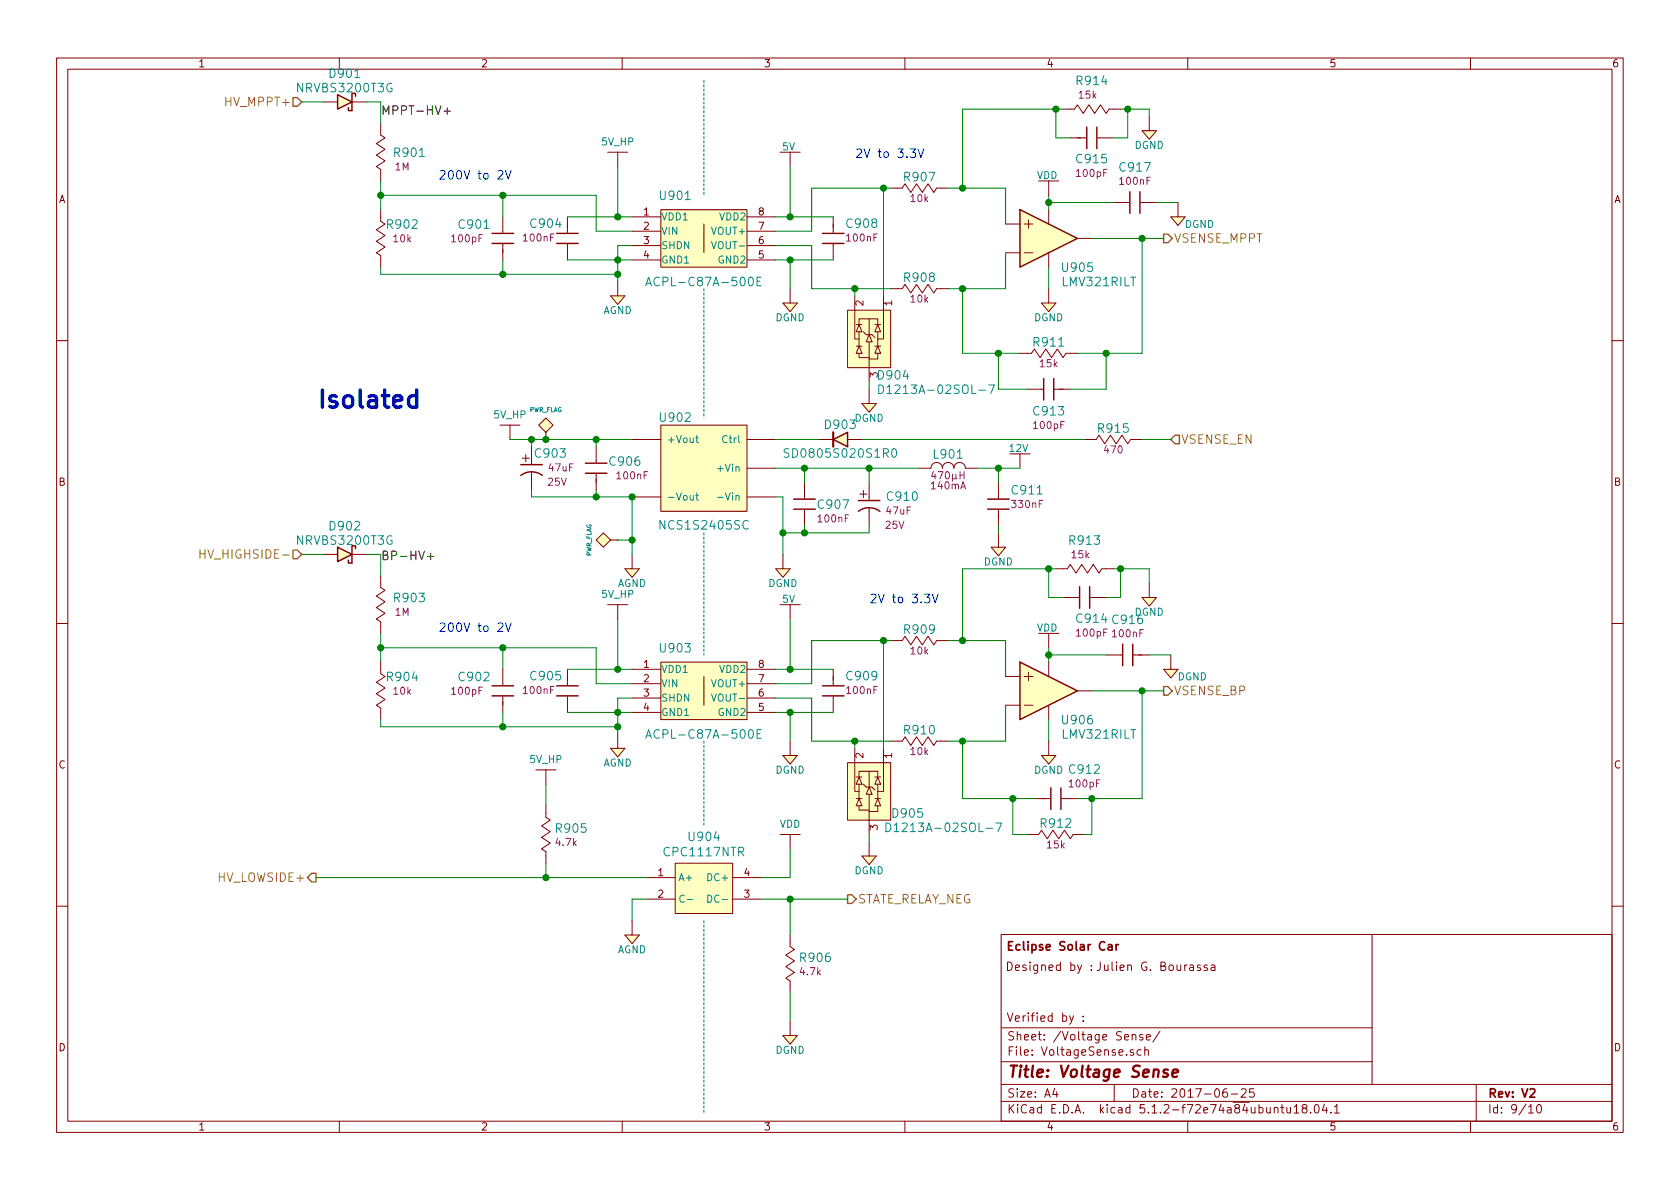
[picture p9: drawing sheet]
<svg xmlns="http://www.w3.org/2000/svg" width="297mm" height="210mm" viewBox="0 0 297 210" stroke-linecap="round" stroke-linejoin="round" font-family="sans-serif">
<g fill="none" stroke="#840000" stroke-width=".18">
<path d="M10 10.3h277v189.9h-277zM12 12.2h273v186.1h-273zM57.1 18h2.6M60 10.3v1.9M62.2 18h2.6M110 10.3v1.9M160 10.3v1.9M188 19.3h1.2M189.2 19.3h.8zM190 19.3l.5-.8 1 1.6 1-1.6 1 1.6 1.1-1.6 1 1.6 .5-.8M196.1 19.3h.7zM196.8 19.3h1.3"/>
<path d="M210 10.3v1.9M260 10.3v1.9M67.3 38.3v.8zM67.3 23.1v.8zM67.3 30v.7zM67.3 39.1l.8 .5-1.6 1 1.6 1.1-1.6 1 1.6 1-1.6 1 .8 .5M67.3 23.9l.8 .5-1.6 1 1.6 1-1.6 1 1.6 1-1.6 1.1 .8 .5M67.3 21.8v1.3M67.3 30.7v1.3M67.3 37.1v1.2M88.9 38.3v2.8M100.3 38.3v2.8"/>
<path d="M107.4 26.9h3.6M109.2 26.9v2.6M111.8 38.3h5M116.8 37.1h15.3v10.1h-15.3zM124.5 39.6v5.1M132.1 38.3h5.1M141.5 26.9h-1.8v2.6M147.3 38.3v2.8M157.5 33.3h1.2M158.7 33.3h.8zM159.5 33.3l.5-.8 1 1.5 1.1-1.5 1 1.5 1-1.5 1 1.5 .5-.7M165.6 33.3h.8z"/>
<path d="M166.4 33.3h1.2M177.8 39.6h2.5M181.1 39.6h1.5M181.9 38.9v1.5M185.4 32v2.5M185.4 37.1v2.5M189.2 24.4h2.8M194.1 24.4h2.7M196.8 35.8h2.8M201.7 35.8h2.8M203.2 20.6v2.5h-1.3l1.3 1.5 1.3-1.5h-1.3M208.3 35.8v2.5h-1.3l1.3 1.6 1.2-1.6h-1.2"/>
<path d="M67.3 45.2v.8zM67.3 46v1.2M88.9 43.2v2.8M100.3 43.2v2.8M109.2 49.8v2.5h-1.3l1.3 1.5 1.3-1.5h-1.3M111.8 40.9h5M111.8 43.4h5M111.8 46h5M132.1 40.9h5.1M132.1 43.4h5.1M132.1 46h5.1M139.7 51v2.6h-1.3l1.3 1.5 1.3-1.5h-1.3"/>
<path d="M147.3 43.2v2.8M149.9 54.9h7.6v10.1h-7.6zM151.1 52.3v7.6h.8M151.4 57.4h1M151.9 57.4l.5 1.3h-1zM151.9 58.7v2.5M152.7 58.7l.5 .5h1l.5 .5M153.7 56.4h-1.8v1M153.7 56.4h1.5v1M153.7 59.2l.5 1.2h-1zM153.7 56.4v2.8M154.7 57.4h1"/>
<path d="M155.2 57.4l.5 1.3h-1zM155.2 58.7v2.5M156.2 52.3v7.6h-1M157.5 51h1.2M158.7 51h.8zM159.5 51l.5-.7 1 1.5 1.1-1.5 1 1.5 1-1.5 1 1.5 .5-.8M165.6 51h.8zM166.4 51h1.2M177.8 44.7h2.5M181.1 44.7h1.5M185.4 51v2.6h-1.3l1.3 1.5 1.3-1.5h-1.3M185.4 44.7v2.5"/>
<path d="M190.5 42.2h2.5M10 60.2h2M88.4 75.2h3.5M90.2 75.2v2.5M94 79v3.2M96.5 76.4l1.3-1.2-1.3-1.3-1.3 1.3 1.3 1.2v1.3M96.5 77.7h.1M105.4 79v2.8M111.8 77.7h5M116.8 75.2h15.3v15.2h-15.3zM132.1 77.7h5.1M144.8 77.7h2.5"/>
<path d="M149.9 77.7h2.5M151.4 61.2h1M151.9 62.5v.7h1.8M151.9 61.2l.5 1.3h-1zM153.7 68.8v2.6h-1.3l1.3 1.5 1.2-1.5h-1.2M153.7 60.4v7.2M154.7 61.2h1M155.2 62.5v1h-1.5M155.2 61.2l.5 1.3h-1zM180.3 62.5h1.3M181.6 62.5h.8zM181.6 68.8h2.8"/>
<path d="M182.4 62.5l.5-.8 1 1.5 1-1.5 1 1.5 1-1.5 1.1 1.5 .5-.7M186.4 68.8h2.8M188.5 62.5h.7zM189.2 62.5h1.3M191.8 77.7h1.2M193 77.7h.8zM193.8 77.7l.5-.7 1 1.5 1-1.5 1.1 1.5 1-1.5 1 1.5 .5-.8M199.9 77.7h.8zM200.7 77.7h1.2M285 60.2h2M57.1 98h2.6M62.2 98h2.6"/>
<path d="M92.3 81h1.3M93 80.4v1.3M94 83.4v3.2M105.4 83.8v2.8M107.9 95.5l-1.2-1.3-1.3 1.3 1.3 1.3 1.2-1.3h1.3M109.2 95.5h.1M111.8 98v2.6h-1.3l1.3 1.5 1.2-1.5h-1.2M111.8 87.9h5M132.1 87.9h5.1M132.1 82.8h5.1M138.4 98v2.6h-1.2l1.2 1.5 1.3-1.5h-1.3M142.2 85.3v2.8"/>
<path d="M142.2 90.2v2.8M152 87.4h1.3M152.7 86.7v1.3M153.7 85.3v3.2M153.7 89.8v3.2M162.6 82.8h2a1.02 1.02 0 0 1 1-1 1.02 1.02 0 0 1 1 1 1.02 1.02 0 0 1 1-1 1.02 1.02 0 0 1 1.1 1 1.02 1.02 0 0 1 1-1 1.02 1.02 0 0 1 1 1h2M176.5 94.2v2.6h-1.2l1.2 1.5 1.3-1.5h-1.3M176.5 85.3v2.8M176.5 90.2v2.8M180.3 80.3v2.5M10 110.3h2M67.3 118.4v.7z"/>
<path d="M67.3 103.1v.8zM67.3 110v.7zM67.3 119.1l.8 .5-1.6 1 1.6 1.1-1.6 1 1.6 1-1.6 1 .8 .5M67.3 103.9l.8 .5-1.6 1 1.6 1-1.6 1 1.6 1.1-1.6 1 .8 .5M67.3 101.8v1.3M67.3 110.7v1.3M67.3 117.1v1.3M88.9 118.4v2.8M100.3 118.4v2.8M107.4 106.9h3.6M109.2 106.9v2.6M111.8 118.4h5"/>
<path d="M116.8 117.1h15.3v10.1h-15.3zM124.5 119.6v5.1M132.1 118.4h5.1M141.5 106.9h-1.8v2.6M147.3 118.4v2.8M157.5 113.3h1.2M158.7 113.3h.8zM159.5 113.3l.5-.8 1 1.5 1.1-1.5 1 1.5 1-1.5 1 1.5 .5-.7M165.6 113.3h.8zM166.4 113.3h1.2M177.8 119.6h2.5M181.1 119.6h1.5"/>
<path d="M181.9 118.9v1.5M185.4 112v2.5M185.4 117.1v2.5M186.7 100.6h1.3M188 100.6h.7zM188 105.7h2.8M188.7 100.6l.5-.8 1 1.5 1.1-1.5 1 1.5 1-1.5 1 1.5 .5-.7M192.8 105.7h2.8M194.8 100.6h.8zM195.6 100.6h1.2M195.6 115.8h2.8M200.4 115.8h2.8"/>
<path d="M203.2 103.1v2.6h-1.3l1.3 1.5 1.3-1.5h-1.3M207 115.8v2.6h-1.3l1.3 1.5 1.3-1.5h-1.3M285 110.3h2M67.3 125.2v.8zM67.3 126v1.2M88.9 123.2v2.8M94.7 136.1h3.6M96.5 136.1v2.6M100.3 123.2v2.8M109.2 129.8v2.5h-1.3l1.3 1.6 1.3-1.6h-1.3M111.8 120.9h5M111.8 123.4h5"/>
<path d="M111.8 126h5M132.1 120.9h5.1M132.1 123.4h5.1M132.1 126h5.1M139.7 131.1v2.5h-1.3l1.3 1.5 1.3-1.5h-1.3M147.3 123.2v2.8M149.9 134.9h7.6v10.1h-7.6zM151.1 132.3v7.6h.8M151.4 137.4h1M151.9 137.4l.5 1.3h-1zM151.9 138.7v2.5M152.7 138.7l.5 .5h1l.5 .5"/>
<path d="M153.7 136.4h-1.8v1M153.7 136.4h1.5v1M153.7 139.2l.5 1.3h-1zM153.7 136.4v2.8M154.7 137.4h1M155.2 137.4l.5 1.3h-1zM155.2 138.7v2.5M156.2 132.3v7.6h-1M157.5 131.1h1.2M158.7 131.1h.8zM159.5 131.1l.5-.8 1 1.5 1.1-1.5 1 1.5 1-1.5 1 1.5 .5-.7M165.6 131.1h.8z"/>
<path d="M166.4 131.1h1.2M177.8 124.7h2.5M181.1 124.7h1.5M185.4 131.1v2.5h-1.3l1.3 1.5 1.3-1.5h-1.3M185.4 124.7v2.5M190.5 122.2h2.5M96.5 143.8v.7zM96.5 150.6v.8zM96.5 144.5l.8 .5-1.5 1 1.5 1.1-1.5 1 1.5 1-1.5 1 .7 .5M96.5 142.5v1.3M96.5 151.4v1.2M114.3 155.2h5.1"/>
<path d="M114.3 159h5.1M119.4 152.6h10.1v8.9h-10.1zM129.5 155.2h5.1M129.5 159h5.1M137.9 147.6h3.6M139.7 147.6v2.5M151.4 141.2h1M151.9 142.5v.8h1.8M151.9 141.2l.5 1.3h-1zM153.7 148.8v2.6h-1.3l1.3 1.5 1.2-1.5h-1.2M153.7 140.5v7.1M154.7 141.2h1"/>
<path d="M155.2 142.5v1h-1.5M155.2 141.2l.5 1.3h-1zM181.6 147.6h1.3M182.9 147.6h.7zM182.9 141.2h2.8M183.6 147.6l.5-.8 1.1 1.5 1-1.5 1 1.5 1-1.5 1 1.5 .5-.7M187.7 141.2h2.8M189.7 147.6h.8zM190.5 147.6h1.3M10 160.2h2M111.8 162.8v2.5h-1.3l1.3 1.6 1.2-1.6h-1.2M139.7 166.6v.8z"/>
<path d="M139.7 173.5v.7zM139.7 167.4l.8 .5-1.6 1 1.6 1-1.6 1 1.6 1.1-1.6 1 .8 .5M139.7 165.3v1.3M139.7 174.2v1.3M177 165.2h108v33.1h-108zM189.8 179.6l-.5 1.4-.2 .1M191.3 170.6l-.5 1.4-.3 .1M191.5 179.7v.1M193 171.5v.1M193 170.7v.1M212.2 170.7l-.3-.1-.2 .2 .1 .3 .4 .1v.3h-.5M213.5 170.7a.37 .37 0 0 0-.6 .1l.1 .3 .5 .1v.1l-.2 .3-.4-.1"/>
<path d="M214.2 170.7h.6v.9M214.8 171l-.5 .1-.2 .2 .2 .3 .5-.1M242.6 165.2v26.6M285 160.2h2M60 198.3v1.9M110 198.3v1.9M139.7 180.6v2.5h-1.3l1.3 1.6 1.3-1.6h-1.3M160 198.3v1.9M177 194.8h108M177 191.8h108M177 187.8h65.6M177 181.8h65.6"/>
<path d="M186.5 192.5l-.4 1h1M186.8 193v1M191.5 180.5v.1M197 191.8v3M200.2 183.1l.1-.1a.37 .37 0 0 1 .5 .1v.8M200.2 182.9v1M200.4 185.7a.37 .37 0 0 0-.6 .1l.1 .2 .5 .2 .1 .1-.2 .3-.5-.1M201.8 185.7l-.5-.1-.3 .3 .1 .6 .2 .1 .5-.1M202.1 183l-.4-.1-.2 .2v.3l.6 .1v.3h-.6M202.4 185.7h.1a.37 .37 0 0 1 .5 .1v.8M202.4 185.1v1.5M202.7 183.4l.7-.1-.1-.3-.4-.1-.2 .2 .1 .7h.5"/>
<path d="M205.1 182.3l-1.3 2M210 198.3v1.9M216.9 192.5a.62 .62 0 0 0-.7 .7l.1 .7 .2 .1 .5-.1v-.5l-.1-.2-.4-.1-.3 .3M217.7 193.5h1.1M219.5 192.7l.2-.2h.3l.3 .2v.3v.2l-.9 .8h.9M221.7 192.5h-.7l-.1 .7 .2-.1 .5 .1 .2 .2-.1 .5-.2 .1-.6-.1M225.3 196l.1-.1a.37 .37 0 0 1 .6 .1v.8M226.4 195.8h.6M226.7 195.3v1.3l.3 .2M227.5 195.8l.1 .9 .3 .1 .3-.1M228.2 195.8v1M228.8 195.8l.4-.5v1.5"/>
<path d="M228.8 196.8h.9M230.5 196l-.2-.2-.1-.2 .3-.3h.3l.3 .3-.1 .2-.6 .2a.48 .48 0 0 0-.1 .7l.2 .1 .5-.1a.48 .48 0 0 0-.2-.7M231.7 196.7v.1M232.5 195.5l.4-.2a.94 .94 0 0 1 0 1.5l-.5-.3v-.6zM234.2 195.2l-.4 1.1h.9M234.5 195.8v1M235.3 196.7v.1M235.9 195.8l.5-.5v1.5M235.9 196.8h.9M260 198.3v1.9M261 191.8v6.5M270.3 195.8l.4-.5v1.5"/>
<path d="M270.3 196.8h.8M271.8 195.5l.4-.2a.94 .94 0 0 1 0 1.5 .79 .79 0 0 1-.4-1.3z"/>
</g>
<path d="M196 167.1h.5l.1 .9M196.6 167.4l-.5 .1-.2 .2 .2 .3 .5-.1M197.3 167v1M197.8 167l-.3 .1-.2 .2M270.5 192.7l.2-.2h.4l.2 .2 .1 .3-.1 .2-.8 .8h.9" fill="none" stroke="#840000" stroke-width=".3"/>
<path d="M206.5 189.2a.49 .49 0 0 0-.8 .3l.3 .3 .4 .1 .1 .3-.3 .2-.6-.1M207.3 189.8l1-.2-.1-.4-.5-.1-.4 .3v.9l.2 .1 .6-.1" fill="none" stroke="#840000" stroke-width=".41"/>
<path d="M78.5 19.7h1.1M79.1 19.1v1.1M75.6 98.4h1.1M76.1 97.8v1.2" fill="none" stroke="#000" stroke-width=".18"/>
<g fill="#ffffc2" stroke="#ffffc2" stroke-width=".18">
<path d="M138.4 133.6h2.6l-1.3 1.5z"/>
<path d="M180.3 117.1l10.2 5.1-10.2 5z"/>
<path d="M184.1 133.6h2.6l-1.3 1.5z"/>
<path d="M201.9 105.7h2.6l-1.3 1.5z"/>
<path d="M116.8 75.2h15.3v15.2h-15.3z"/>
<path d="M137.2 100.6h2.5l-1.3 1.5z"/>
<path d="M138.4 53.6h2.6l-1.3 1.5z"/>
<path d="M180.3 37.1l10.2 5.1-10.2 5z"/>
<path d="M184.1 53.6h2.6l-1.3 1.5z"/>
<path d="M201.9 23.1h2.6l-1.3 1.5z"/>
<path d="M175.3 96.8h2.5l-1.3 1.5z"/>
<path d="M147.3 77.7l2.6-1.3v2.6z"/>
<path d="M116.8 37.1h15.3v10.1h-15.3z"/>
<path d="M116.8 117.1h15.3v10.1h-15.3z"/>
<path d="M59.7 16.8l2.5 1.2-2.5 1.3z"/>
<path d="M59.7 96.8l2.5 1.2-2.5 1.3z"/>
<path d="M110.5 100.6h2.5l-1.2 1.5z"/>
<path d="M107.9 132.3h2.6l-1.3 1.6z"/>
<path d="M107.9 52.3h2.6l-1.3 1.5z"/>
<path d="M105.4 95.5l1.3-1.3 1.2 1.3h1.3h-1.3l-1.2 1.3z"/>
<path d="M119.4 152.6h10.1v8.9h-10.1z"/>
<path d="M138.4 183.1h2.6l-1.3 1.6z"/>
<path d="M110.5 165.3h2.5l-1.2 1.6z"/>
<path d="M96.5 73.9l1.3 1.3-1.3 1.2v1.3v-1.3l-1.3-1.2z"/>
<path d="M207 38.3h2.5l-1.2 1.6z"/>
<path d="M205.7 118.4h2.6l-1.3 1.5z"/>
<path d="M149.9 54.9h7.6v10.1h-7.6z"/>
<path d="M152.4 71.4h2.5l-1.2 1.5z"/>
<path d="M149.9 134.9h7.6v10.1h-7.6z"/>
<path d="M152.4 151.4h2.5l-1.2 1.5z"/>
</g>
<g fill="none" stroke="#840000" stroke-width=".25">
<path d="M59.7 16.8l2.5 1.2-2.5 1.3zM62.9 17v-.5h-.7v3.1h-.6v-.6M180.3 37.1l10.2 5.1-10.2 5zM192.2 22.5v3.8M193.9 22.5v3.8M199.8 33.9v3.8M201.5 33.9v3.8M87 43h3.8M87 41.3h3.8M98.4 43h3.8M98.4 41.3h3.8M145.4 43h3.8"/>
<path d="M145.4 41.3h3.8M147.3 77.7l2.6-1.3v2.6zM184.5 66.9v3.8M186.3 66.9v3.8M59.7 96.8l2.5 1.2-2.5 1.3zM62.9 97v-.5h-.7v3.1h-.6v-.5M92.1 84.1a3.2 3.2 0 0 1 3.8 0M92.1 82.2h3.8M103.5 81.9h3.8M103.5 83.7h3.8M140.3 88.3h3.8M140.3 90h3.8"/>
<path d="M151.8 90.4a3.2 3.2 0 0 1 3.8 0M151.8 88.5h3.8M174.6 88.3h3.8M174.6 90h3.8M180.3 117.1l10.2 5.1-10.2 5zM190.9 103.8v3.8M192.7 103.8v3.8M198.5 113.9v3.8M200.3 113.9v3.8M87 123.1h3.8M87 121.3h3.8M98.4 123.1h3.8"/>
<path d="M98.4 121.3h3.8M145.4 123.1h3.8M145.4 121.3h3.8M185.8 139.3v3.8M187.6 139.3v3.8"/>
</g>
<path d="M51.8 17.3h.8l.7 .7-.7 .8h-.8zM205.7 41.4h.8l.8 .8-.8 .7h-.8zM207.8 77h.7v1.5h-.7l-.8-.8zM51.8 97.3h.8l.7 .7-.7 .8h-.8zM205.7 121.4h.8l.8 .8-.8 .7h-.8zM55.1 154.4h.8v1.6h-.8l-.7-.8zM149.9 158.2h.7l.8 .8-.8 .8h-.7z" fill="none" stroke="#848400" stroke-width=".25"/>
<g fill="none" stroke="#008484" stroke-width=".18">
<path d="M114.2 50.5l.5-1.5 .5 1.5M114.3 50.1h.8M125.8 42.7l.4 1.3 .4-1.3M133.9 49.7h.5M134.6 49h-.7v1.5h.7M123 77.4h.5M123.2 77v1.1l.3 .2M139.5 79.4l-.6-.1-.3 .3 .1 .3 .7 .4v.4a.62 .62 0 0 1-.8 .1M155.4 68.1a.77 .77 0 0 1 .8 .7 .77 .77 0 0 1-.8 .8zM157.8 79.5l.2-.2a.82 .82 0 0 1 .6 .7 .82 .82 0 0 1-.3 .8l-.1 .1a.86 .86 0 0 1-.4-1.4zM174.8 68.1h1l-.6 1.5M123 87.6h.5"/>
<path d="M123.2 87.2v1.1l.3 .1M126.9 88h.9M114.2 130.6l.5-1.6 .5 1.6M114.3 130.1h.8M125.8 122.7l.4 1.3 .4-1.3M133.9 129.7h.5M134.6 129h-.7v1.6h.7M121 158.4a.6 .6 0 0 0-.9 .4 .6 .6 0 0 0 .6 .8l.3-.2M121.5 159.1h1M125.1 158.3a.64 .64 0 0 1 .8 .6 .64 .64 0 0 1-.8 .7zM156.6 145.5a.77 .77 0 0 1 .9 .8 .77 .77 0 0 1-.9 .8zM176.1 145.5h1l-.6 1.6"/>
</g>
<g fill="none" stroke="#008400" stroke-width=".18">
<path d="M53.3 18h3.8M64.8 18h2.5v3.8M186.7 19.3v5.1h2.5M188 19.3h-17.8v14M198.1 19.3h5.1v1.3M199.4 19.3v5.1h-2.6M67.3 34.5h38.1v6.4h6.4M67.3 32v5.1M88.9 34.5v3.8M100.3 38.3h11.5M109.2 29.5v8.8M137.2 38.3h10.1"/>
<path d="M139.7 29.5v8.8M156.2 33.3v19M157.5 33.3h-14v7.6h-6.3M167.6 33.3h10.2v6.3M185.4 34.5v2.6M185.4 35.8h11.4M204.5 35.8h3.8M67.3 47.2v1.3h41.9M88.9 46v2.5M100.3 46h11.5M111.8 43.4h-2.6v6.4M137.2 43.4h6.3v7.6h14"/>
<path d="M137.2 46h10.1M139.7 46v5M151.1 51v1.3M170.2 51v11.5h10.1M177.8 44.7v6.3h-10.2M185.4 47.2v3.8M193 42.2h12.7M201.9 42.2v20.3h-11.4M90.2 77.7h21.6M94 77.7v1.3M105.4 77.7v1.3M137.2 77.7h7.6"/>
<path d="M152.4 77.7h39.4M153.7 67.6v1.2M176.5 62.5v6.3h5.1M195.6 62.5v6.3h-6.4M201.9 77.7h5.1M53.3 98h3.8M64.8 98h2.5v3.8M94 86.6v1.3h17.8v10.1M105.4 86.6v1.3M109.2 95.5h2.6M137.2 82.8h25.4M137.2 87.9h1.2v10.1"/>
<path d="M142.2 82.8v2.5M142.2 93v1.2M153.7 82.8v2.5M153.7 93v1.2h-15.3M172.7 82.8h7.6M176.5 82.8v2.5M176.5 93v1.2M67.3 114.5h38.1v6.4h6.4M67.3 112v5.1M88.9 114.5v3.9M100.3 118.4h11.5M109.2 109.5v8.9"/>
<path d="M137.2 118.4h10.1M139.7 109.5v8.9M156.2 113.3v19M157.5 113.3h-14v7.6h-6.3M167.6 113.3h10.2v6.3M185.4 100.6v5.1h2.6M185.4 114.5v2.6M185.4 115.8h10.2M186.7 100.6h-16.5v12.7M196.8 100.6h6.4v2.5M198.1 100.6v5.1h-2.5M203.2 115.8h3.8"/>
<path d="M67.3 127.2v1.3h41.9M88.9 126v2.5M96.5 138.7v3.8M100.3 126h11.5M111.8 123.4h-2.6v6.4M137.2 126h10.1M137.2 123.4h6.3v7.7h14M139.7 126v5.1M151.1 131.1v1.2M170.2 131.1v10.1h12.7M177.8 124.7v6.4h-10.2M185.4 127.2v3.9"/>
<path d="M193 122.2h12.7M201.9 122.2v19h-11.4M55.9 155.2h58.4M96.5 152.6v2.6M114.3 159h-2.5v3.8M134.6 159h15.3M139.7 150.1v5.1h-5.1M139.7 159v6.3M153.7 147.6v1.2M179.1 141.2v6.4h2.5M193 141.2v6.4h-1.2M139.7 175.5v5.1"/>
</g>
<g fill="#008400" stroke="#008400" stroke-width=".25">
<circle cx="139.7" cy="118.4" r=".51"/>
<circle cx="139.7" cy="126" r=".51"/>
<circle cx="109.2" cy="126" r=".51"/>
<circle cx="88.9" cy="114.5" r=".51"/>
<circle cx="88.9" cy="128.5" r=".51"/>
<circle cx="67.3" cy="114.5" r=".51"/>
<circle cx="109.2" cy="118.4" r=".51"/>
<circle cx="170.2" cy="113.3" r=".51"/>
<circle cx="170.2" cy="131.1" r=".51"/>
<circle cx="139.7" cy="38.3" r=".51"/>
<circle cx="139.7" cy="46" r=".51"/>
<circle cx="109.2" cy="46" r=".51"/>
<circle cx="88.9" cy="34.5" r=".51"/>
<circle cx="88.9" cy="48.5" r=".51"/>
<circle cx="67.3" cy="34.5" r=".51"/>
<circle cx="109.2" cy="38.3" r=".51"/>
<circle cx="170.2" cy="33.3" r=".51"/>
<circle cx="170.2" cy="51" r=".51"/>
<circle cx="109.2" cy="48.5" r=".51"/>
<circle cx="109.2" cy="128.5" r=".51"/>
<circle cx="176.5" cy="82.8" r=".51"/>
<circle cx="105.4" cy="87.9" r=".51"/>
<circle cx="94" cy="77.7" r=".51"/>
<circle cx="105.4" cy="77.7" r=".51"/>
<circle cx="142.2" cy="82.8" r=".51"/>
<circle cx="153.7" cy="82.8" r=".51"/>
<circle cx="185.4" cy="100.6" r=".51"/>
<circle cx="198.1" cy="100.6" r=".51"/>
<circle cx="186.7" cy="19.3" r=".51"/>
<circle cx="199.4" cy="19.3" r=".51"/>
<circle cx="201.9" cy="42.2" r=".51"/>
<circle cx="176.5" cy="62.5" r=".51"/>
<circle cx="195.6" cy="62.5" r=".51"/>
<circle cx="201.9" cy="122.2" r=".51"/>
<circle cx="193" cy="141.2" r=".51"/>
<circle cx="179.1" cy="141.2" r=".51"/>
<circle cx="111.8" cy="95.5" r=".51"/>
<circle cx="111.8" cy="87.9" r=".51"/>
<circle cx="138.4" cy="94.2" r=".51"/>
<circle cx="142.2" cy="94.2" r=".51"/>
<circle cx="139.7" cy="159" r=".51"/>
<circle cx="96.5" cy="77.7" r=".51"/>
<circle cx="96.5" cy="155.2" r=".51"/>
<circle cx="185.4" cy="115.8" r=".51"/>
<circle cx="185.4" cy="35.8" r=".51"/>
<circle cx="156.2" cy="33.3" r=".51"/>
<circle cx="151.1" cy="51" r=".51"/>
<circle cx="156.2" cy="113.3" r=".51"/>
<circle cx="151.1" cy="131.1" r=".51"/>
</g>
<path d="M73.7 70.1a1 1 0 0 0-1.3 .2l-.2 .3v.8l.2 .3a.96 .96 0 0 0 1.3 .2M73.7 69v3" fill="none" stroke="#0000c2" stroke-width=".61"/>
<path d="M147.3 76.4v2.6" fill="none" stroke="#840000" stroke-width=".38"/>
<path d="M88.1 30.3l.5-.2 .2 .2 .1 .3-.9 1.1h.9M89.4 30.1l.5 1.6 .5-1.6M160.9 26.3h1l-.5 .6 .4 .1v.7l-.2 .2h-.5l-.2-.2M162.3 26.3l.5 1.6 .5-1.6M88.1 110.3l.5-.1 .2 .1 .1 .3-.9 1.1h.9M89.4 110.2l.5 1.5 .5-1.5M163.4 105.1h1l-.5 .6 .4 .1v.6l-.2 .2h-.4l-.3-.2M164.8 105.1l.6 1.5 .5-1.5" fill="none" stroke="#0000c2" stroke-width=".18"/>
<path d="M124.5 14.2v20.3M124.5 51v22.9M124.5 94.2v21.6M124.5 131.1v15.2M124.5 162.8v34.3" fill="none" stroke="#0000c2" stroke-width=".18" stroke-dasharray=".4 .4"/>
<path d="M35.4 97.2v1.5M35.4 97.9h.8" fill="none" stroke="#848400" stroke-width=".18"/>
<text font-size="4.2" fill="#0000c2" x="55.9" y="72.2">Isolated</text>
<text font-size="2.8" fill="#840000" x="178" y="190.5">Title: Voltage Sense</text>
<g font-size="2.1" fill="#008484">
<text x="52.8" y="16.3">NRVBS3200T3G</text>
<text x="58.4" y="13.8">D901</text>
<text x="190.5" y="15.1">R914</text>
<text x="69.8" y="27.8">R901</text>
<text x="190.5" y="28.9">C915</text>
<text x="116.8" y="35.4">U901</text>
<text x="160" y="32.1">R907</text>
<text x="198.1" y="30.3">C917</text>
<text x="68.6" y="40.5">R902</text>
<text x="81.3" y="40.5">C901</text>
<text x="94" y="40.3">C904</text>
<text x="149.8" y="40.3">C908</text>
<text x="115.7" y="50.6">ACPL-C87A-500E</text>
<text x="160" y="49.9">R908</text>
<text x="188" y="48.1">U905</text>
<text x="188" y="50.6">LMV321RILT</text>
<text x="182.9" y="61.3">R911</text>
<text x="155.4" y="67.1">D904</text>
<text x="157" y="69.7">D1213A-02SOL-7</text>
<text x="116.8" y="74.6">U902</text>
<text x="146" y="75.9">D903</text>
<text x="182.9" y="73.5">C913</text>
<text x="194.3" y="76.5">R915</text>
<text x="94.8" y="80.9">C903</text>
<text x="107.9" y="82.4">C906</text>
<text x="139.6" y="80.9">SD0805S020S1R0</text>
<text x="165.2" y="81.1">L901</text>
<text x="144.8" y="90">C907</text>
<text x="157" y="88.6">C910</text>
<text x="179.1" y="87.4">C911</text>
<text x="58.4" y="93.8">D902</text>
<text x="117.1" y="93.6">NCS1S2405SC</text>
<text x="52.8" y="96.3">NRVBS3200T3G</text>
<text x="189.2" y="96.3">R913</text>
<text x="69.8" y="106.5">R903</text>
<text x="160" y="112.1">R909</text>
<text x="190.5" y="110.2">C914 C916</text>
<text x="116.8" y="115.4">U903</text>
<text x="68.6" y="120.5">R904</text>
<text x="81.3" y="120.5">C902</text>
<text x="94" y="120.3">C905</text>
<text x="149.8" y="120.3">C909</text>
<text x="115.7" y="130.6">ACPL-C87A-500E</text>
<text x="160" y="129.9">R910</text>
<text x="188" y="128.1">U906</text>
<text x="188" y="130.6">LMV321RILT</text>
<text x="189.2" y="136.8">C912</text>
<text x="98.5" y="147.3">R905</text>
<text x="121.9" y="148.7">U904</text>
<text x="157.9" y="144.6">D905</text>
<text x="158.3" y="147.1">D1213A-02SOL-7</text>
<text x="184.1" y="146.4">R912</text>
<text x="117.7" y="151.4">CPC1117NTR</text>
<text x="141.6" y="170.1">R906</text>
</g>
<g font-size="2.1" fill="#848400">
<text x="40.3" y="18.8">HV_MPPT+</text>
<text x="207.5" y="42.9">VSENSE_MPPT</text>
<text x="208.8" y="78.5">VSENSE_EN</text>
<text x="36.5" y="98.8">HV_HIGHSIDE-</text>
<text x="207.5" y="122.9">VSENSE_BP</text>
<text x="38.8" y="156">HV_LOWSIDE+</text>
<text x="151.6" y="159.8">STATE_RELAY_NEG</text>
</g>
<g font-size="2.1">
<text x="67.3" y="20.3">MPPT-HV+</text>
<text x="67.3" y="99.1">BP-HV+</text>
</g>
<g font-size="2.1" fill="#0000c2">
<text x="151.1" y="27.9">2V to 3.3V</text>
<text x="77.5" y="31.7">200V to 2V</text>
<text x="153.7" y="106.7">2V to 3.3V</text>
<text x="77.5" y="111.8">200V to 2V</text>
</g>
<g font-size="2.1" fill="#840000">
<text x="177.7" y="171.7">Designed by :</text>
<text x="177.8" y="168.1">Eclipse Solar Car</text>
<text x="193.7" y="171.7">Julien G. Bourassa</text>
<text x="177.9" y="180.7">Verified by :</text>
<text x="178" y="184">Sheet: /Voltage Sense/</text>
<text x="178" y="186.7">File: VoltageSense.sch</text>
<text x="178" y="196.9">KiCad E.D.A. kicad 5.1.2-f72e74a84ubuntu18.04.1</text>
<text x="178" y="194.1">Size: A4</text>
<text x="200" y="194.1">Date: 2017-06-25</text>
<text x="263" y="194.1">Rev: V2</text>
<text x="263" y="196.9">Id: 9/10</text>
</g>
<g font-size="1.8" fill="#840000">
<text x="35" y="11.9">1</text>
<text x="85" y="11.9">2</text>
<text x="135" y="11.9">3</text>
<text x="185" y="11.9">4</text>
<text x="235" y="11.9">5</text>
<text x="285" y="11.9">6</text>
<text x="10.4" y="35.9">A</text>
<text x="285.4" y="35.9">A</text>
<text x="113.8" y="38.1">1</text>
<text x="113.8" y="40.6">2</text>
<text x="134.1" y="40.6">7</text>
<text x="134.1" y="38.1">8</text>
<text x="113.8" y="43.2">3</text>
<text x="113.8" y="45.7">4</text>
<text x="134.1" y="45.7">5</text>
<text x="134.1" y="43.2">6</text>
<text x="152.7" y="54.1" transform="rotate(-90 152.7 54.1)">2</text>
<text x="157.7" y="54.1" transform="rotate(-90 157.7 54.1)">1</text>
<text x="155.2" y="66.8" transform="rotate(-90 155.2 66.8)">3</text>
<text x="10.4" y="85.9">B</text>
<text x="285.4" y="85.9">B</text>
<text x="113.8" y="118.1">1</text>
<text x="134.1" y="118.1">8</text>
<text x="113.8" y="120.6">2</text>
<text x="113.8" y="123.2">3</text>
<text x="113.8" y="125.7">4</text>
<text x="134.1" y="125.7">5</text>
<text x="134.1" y="123.2">6</text>
<text x="134.1" y="120.6">7</text>
<text x="10.4" y="135.9">C</text>
<text x="152.7" y="134.1" transform="rotate(-90 152.7 134.1)">2</text>
<text x="157.7" y="134.1" transform="rotate(-90 157.7 134.1)">1</text>
<text x="285.4" y="135.9">C</text>
<text x="155.2" y="146.8" transform="rotate(-90 155.2 146.8)">3</text>
<text x="116.4" y="154.9">1</text>
<text x="131.6" y="154.9">4</text>
<text x="116.4" y="158.7">2</text>
<text x="131.6" y="158.7">3</text>
<text x="10.4" y="185.9">D</text>
<text x="285.4" y="185.9">D</text>
<text x="35" y="199.9">1</text>
<text x="85" y="199.9">2</text>
<text x="135" y="199.9">3</text>
<text x="185" y="199.9">4</text>
<text x="235" y="199.9">5</text>
<text x="285" y="199.9">6</text>
</g>
<g font-size="1.8" fill="#840084">
<text x="190.8" y="17.4">15k</text>
<text x="69.9" y="30.1">1M</text>
<text x="161.1" y="35.7">10k</text>
<text x="190.5" y="31.3">100pF</text>
<text x="198.1" y="32.7">100nF</text>
<text x="69.6" y="42.8">10k</text>
<text x="80" y="42.8">100pF</text>
<text x="92.7" y="42.7">100nF</text>
<text x="149.8" y="42.7">100nF</text>
<text x="161.1" y="53.5">10k</text>
<text x="183.9" y="64.9">15k</text>
<text x="182.9" y="75.9">100pF</text>
<text x="97.1" y="83.4">47uF</text>
<text x="195.4" y="80.2">470</text>
<text x="96.9" y="85.9">25V</text>
<text x="109.2" y="84.8">100nF</text>
<text x="164.7" y="86.5">140mA</text>
<text x="165" y="84.8">470µH</text>
<text x="179.1" y="89.8">330nF</text>
<text x="144.8" y="92.4">100nF</text>
<text x="156.6" y="93.5">25V</text>
<text x="156.8" y="91">47uF</text>
<text x="189.6" y="98.7">15k</text>
<text x="69.9" y="108.9">1M</text>
<text x="190.5" y="112.6">100pF</text>
<text x="196.8" y="112.7">100nF</text>
<text x="161.1" y="115.7">10k</text>
<text x="69.6" y="122.9">10k</text>
<text x="80" y="122.9">100pF</text>
<text x="92.7" y="122.7">100nF</text>
<text x="149.8" y="122.7">100nF</text>
<text x="161.1" y="133.5">10k</text>
<text x="189.2" y="139.2">100pF</text>
<text x="98.4" y="149.6">4.7k</text>
<text x="185.2" y="150">15k</text>
<text x="141.6" y="172.5">4.7k</text>
</g>
<g font-size="1.8" fill="#008484">
<text x="106.4" y="25.7">5V_HP</text>
<text x="138.4" y="26.6">5V</text>
<text x="200.6" y="26.3">DGND</text>
<text x="183.3" y="31.7">VDD</text>
<text x="116.9" y="39">VDD1</text>
<text x="116.9" y="41.5">VIN</text>
<text x="126.1" y="41.5">VOUT+</text>
<text x="127.3" y="39">VDD2</text>
<text x="209.5" y="40.3">DGND</text>
<text x="116.9" y="44.1">SHDN</text>
<text x="116.9" y="46.6">GND1</text>
<text x="126.5" y="44.1">VOUT-</text>
<text x="127.2" y="46.6">GND2</text>
<text x="106.6" y="55.5">AGND</text>
<text x="137.1" y="56.8">DGND</text>
<text x="182.8" y="56.8">DGND</text>
<text x="87.4" y="74">5V_HP</text>
<text x="151.1" y="74.6">DGND</text>
<text x="117.9" y="78.4">+Vout</text>
<text x="127.3" y="83.4">+Vin</text>
<text x="128" y="78.4">Ctrl</text>
<text x="178.5" y="79.9">12V</text>
<text x="117.9" y="88.5">-Vout</text>
<text x="127.7" y="88.5">-Vin</text>
<text x="173.9" y="100">DGND</text>
<text x="106.4" y="105.7">5V_HP</text>
<text x="109.2" y="103.8">AGND</text>
<text x="135.8" y="103.8">DGND</text>
<text x="138.4" y="106.6">5V</text>
<text x="183.3" y="111.7">VDD</text>
<text x="200.6" y="108.9">DGND</text>
<text x="116.9" y="119">VDD1</text>
<text x="127.3" y="119">VDD2</text>
<text x="116.9" y="121.5">VIN</text>
<text x="116.9" y="124.1">SHDN</text>
<text x="126.1" y="121.5">VOUT+</text>
<text x="126.5" y="124.1">VOUT-</text>
<text x="208.2" y="120.3">DGND</text>
<text x="116.9" y="126.6">GND1</text>
<text x="127.2" y="126.6">GND2</text>
<text x="93.7" y="134.9">5V_HP</text>
<text x="106.6" y="135.6">AGND</text>
<text x="137.1" y="136.8">DGND</text>
<text x="182.8" y="136.8">DGND</text>
<text x="137.8" y="146.4">VDD</text>
<text x="119.9" y="155.8">A+</text>
<text x="125.5" y="155.8">DC+</text>
<text x="151.1" y="154.6">DGND</text>
<text x="125.9" y="159.6">DC-</text>
<text x="109.2" y="168.6">AGND</text>
<text x="137.1" y="186.4">DGND</text>
</g>
<g font-size="1.1" fill="#008484">
<text x="93.5" y="72.9">PWR_FLAG</text>
<text x="104.6" y="98.5" transform="rotate(-90 104.6 98.5)">PWR_FLAG</text>
</g>
</svg>
